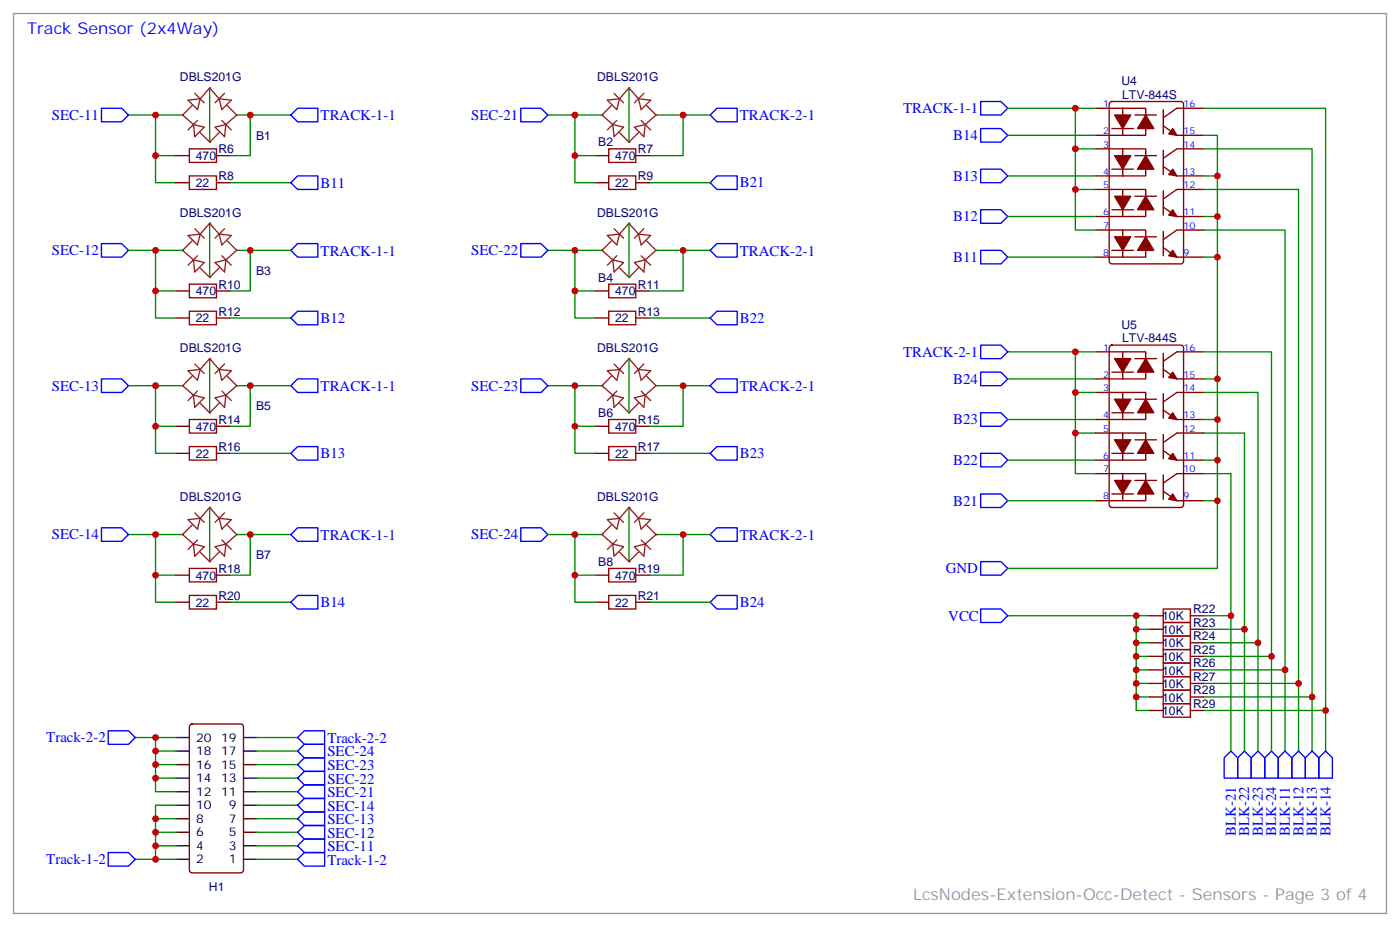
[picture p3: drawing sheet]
<svg xmlns="http://www.w3.org/2000/svg" width="365mm" height="242mm" viewBox="0 0 365 242" stroke-linecap="round" stroke-linejoin="round" font-family="sans-serif">
<path d="M49.6 188.9l.5-.2h12.7a.71 .71 0 0 1 .7 .7l-.1 37.7-.6 .4h-12.7l-.5-.2-.2-.5v-37.4z" fill="none" stroke="#870000" stroke-width=".35"/>
<g fill="none" stroke="#000" stroke-width=".35">
<path d="M45.9 199.3h3.5M45.9 195.8h3.5M45.9 192.3h3.5M63.5 199.3h3.5M63.5 195.8h3.5M63.5 192.3h3.5M45.9 217h3.5M45.9 213.4h3.5M45.9 209.9h3.5M45.9 206.4h3.5M45.9 202.8h3.5M63.5 217h3.5"/>
<path d="M63.5 213.4h3.5M63.5 209.9h3.5M63.5 206.4h3.5M63.5 202.8h3.5M45.9 224h3.5M45.9 220.5h3.5M63.5 224h3.5M63.5 220.5h3.5"/>
</g>
<g fill="none" stroke="#008700" stroke-width=".35">
<path d="M33.5 30h14.1M35.3 192.3h5.3M40.6 199.3h5.3M45.9 192.3h-5.3v3.5M45.9 195.8h-5.3v10.6h5.3M67 192.3h10.6M67 199.3h10.6M67 195.8h10.6M40.6 217h5.3M40.6 213.4h5.3M40.6 202.8h5.3M45.9 209.9h-5.3v10.6h5.3"/>
<path d="M67 217h10.6M67 213.4h10.6M67 202.8h10.6M67 206.4h10.6M67 209.9h10.6M35.3 224h10.6M40.6 220.5v3.5M67 224h10.6M67 220.5h10.6"/>
</g>
<path d="M28.2 190.5h5.3l1.8 1.8-1.8 1.7h-5.3zM79.4 190.5h5.3v3.5h-5.3l-1.8-1.7zM79.4 194h5.3v3.6h-5.3l-1.8-1.8zM79.4 197.6h5.3v3.5h-5.3l-1.8-1.8zM79.4 218.7h5.3v3.5h-5.3l-1.8-1.7zM79.4 201.1h5.3v3.5h-5.3l-1.8-1.8zM79.4 204.6h5.3v3.5h-5.3l-1.8-1.7zM79.4 208.1h5.3v3.6h-5.3l-1.8-1.8zM79.4 211.7h5.3v3.5h-5.3l-1.8-1.8zM79.4 215.2h5.3v3.5h-5.3l-1.8-1.7zM28.2 222.2h5.3l1.8 1.8-1.8 1.8h-5.3zM79.4 222.2h5.3v3.6h-5.3l-1.8-1.8z" fill="none" stroke="#00f" stroke-width=".35"/>
<path d="M49 26.1l3.2-.3-.7 2.8zM50.1 27.5l-2.5 2.5 2.8 2.5M50.4 32.5l2.9 .7-2.5 2.4zM50.8 24.3l2.5 2.5M51.5 31.4l-2.5 2.5M52.2 25.8l2.5-2.9 2.4 2.9M52.2 34.6l2.5 2.4 2.4-2.4M56.1 33.2l2.8-.7-.3 3.1zM57.1 25.8l3.2 .3-2.4 2.5zM57.9 31.4l2.4 2.5M58.6 24.3l-2.5 2.5M59.3 27.5l2.4 2.5-2.8 2.5" fill="none" stroke="#8c2424" stroke-width=".35"/>
<g fill="#8c2424">
<circle cx="47.6" cy="30" r=".18"/>
<circle cx="54.7" cy="22.9" r=".18"/>
<circle cx="61.7" cy="30" r=".18"/>
<circle cx="54.7" cy="37" r=".18"/>
</g>
<path d="M40.6 30v17.6h5.3M54.7 22.9v14.1M61.7 30h14.1M65.3 30v10.6h-5.3M40.6 40.6h5.3M60 47.6h15.8M40.6 65.3v17.6h5.3M40.6 75.8h5.3M61.7 65.3h14.1M60 82.9h15.8" fill="none" stroke="#008700" stroke-width=".35"/>
<path d="M49.4 38.8h7v3.5h-7zM49.4 45.9h7v3.5h-7zM49.4 74.1h7v3.5h-7zM49.4 81.1h7v3.6h-7z" fill="none" stroke="#a10000" stroke-width=".35"/>
<path d="M45.9 47.6h3.5M45.9 40.6h3.5M56.4 47.6h3.6M56.4 40.6h3.6M45.9 75.8h3.5M56.4 75.8h3.6M45.9 82.9h3.5M56.4 82.9h3.6" fill="none" stroke="#870000" stroke-width=".35"/>
<path d="M26.5 28.2h5.2l1.8 1.8-1.8 1.7h-5.2zM75.8 30l1.8-1.8h5.3v3.5h-5.3zM75.8 47.6l1.8-1.7h5.3v3.5h-5.3zM26.5 63.5h5.2l1.8 1.8-1.8 1.7h-5.2zM75.8 65.3l1.8-1.8h5.3v3.5h-5.3zM77.6 81.1h5.3v3.6h-5.3l-1.8-1.8z" fill="none" stroke="#00f" stroke-width=".35"/>
<path d="M50.8 59.6l2.5 2.5M58.6 59.6l-2.5 2.5M49 61.4l3.2-.4-.7 2.9zM50.1 62.8l-2.5 2.5 2.8 2.4M50.4 67.7l2.9 .7-2.5 2.5zM51.5 66.7l-2.5 2.4M52.2 61l2.5-2.8 2.4 2.8M52.2 69.8l2.5 2.5 2.4-2.5M56.1 68.4l2.8-.7-.3 3.2zM57.1 61l3.2 .4-2.4 2.5zM57.9 66.7l2.4 2.4M59.3 62.8l2.4 2.5-2.8 2.4" fill="none" stroke="#8c2424" stroke-width=".35"/>
<g fill="#8c2424">
<circle cx="47.6" cy="65.3" r=".18"/>
<circle cx="54.7" cy="58.2" r=".18"/>
<circle cx="61.7" cy="65.3" r=".18"/>
<circle cx="54.7" cy="72.3" r=".18"/>
</g>
<path d="M33.5 65.3h14.1M54.7 93.5v14.1M40.6 100.5v17.7h5.3M40.6 111.1h5.3M60 118.2h15.8M61.7 100.5h14.1M65.3 100.5v10.6h-5.3" fill="none" stroke="#008700" stroke-width=".35"/>
<path d="M49.4 109.4h7v3.5h-7zM49.4 116.4h7v3.5h-7z" fill="none" stroke="#a10000" stroke-width=".35"/>
<path d="M45.9 111.1h3.5M45.9 118.2h3.5M56.4 111.1h3.6M56.4 118.2h3.6" fill="none" stroke="#870000" stroke-width=".35"/>
<path d="M26.5 98.8h5.2l1.8 1.7-1.8 1.8h-5.2zM75.8 100.5l1.8-1.7h5.3v3.5h-5.3zM75.8 118.2l1.8-1.8h5.3v3.5h-5.3z" fill="none" stroke="#00f" stroke-width=".35"/>
<path d="M49 96.7l3.2-.4-.7 2.8zM50.1 98.1l-2.5 2.4 2.8 2.5M50.8 94.9l2.5 2.5M52.2 96.3l2.5-2.8 2.4 2.8M57.1 96.3l3.2 .4-2.4 2.4zM58.6 94.9l-2.5 2.5M59.3 98.1l2.4 2.4-2.8 2.5M50.4 103l2.9 .7-2.5 2.5zM51.5 102l-2.5 2.4M52.2 105.1l2.5 2.5 2.4-2.5M56.1 103.7l2.8-.7-.3 3.2zM57.9 102l2.4 2.4" fill="none" stroke="#8c2424" stroke-width=".35"/>
<g fill="#8c2424">
<circle cx="47.6" cy="100.5" r=".18"/>
<circle cx="54.7" cy="93.5" r=".18"/>
<circle cx="61.7" cy="100.5" r=".18"/>
<circle cx="54.7" cy="107.6" r=".18"/>
</g>
<path d="M33.5 100.5h14.1M33.5 139.3h14.1" fill="none" stroke="#008700" stroke-width=".35"/>
<path d="M49 135.5l3.2-.4-.7 2.8zM50.1 136.9l-2.5 2.4 2.8 2.5M50.8 133.7l2.5 2.5M52.2 135.1l2.5-2.8 2.4 2.8M57.1 135.1l3.2 .4-2.4 2.4zM58.6 133.7l-2.5 2.5M59.3 136.9l2.4 2.4-2.8 2.5M50.4 141.8l2.9 .7-2.5 2.5zM51.5 140.8l-2.5 2.4M52.2 143.9l2.5 2.5 2.4-2.5M56.1 142.5l2.8-.7-.3 3.2zM57.9 140.8l2.4 2.4" fill="none" stroke="#8c2424" stroke-width=".35"/>
<g fill="#8c2424">
<circle cx="47.6" cy="139.3" r=".18"/>
<circle cx="54.7" cy="132.3" r=".18"/>
<circle cx="61.7" cy="139.3" r=".18"/>
<circle cx="54.7" cy="146.4" r=".18"/>
</g>
<path d="M40.6 139.3v17.7h5.3M54.7 132.3v14.1M61.7 139.3h14.1M65.3 139.3v10.6h-5.3M149.9 139.3v17.7h5.3M164 132.3v14.1M171.1 139.3h14.1M178.2 139.3v10.6h-8.9M40.6 149.9h5.3M60 157h15.8M149.9 149.9h5.3M169.3 157h15.9" fill="none" stroke="#008700" stroke-width=".35"/>
<path d="M49.4 155.2h7v3.5h-7zM49.4 148.2h7v3.5h-7zM158.7 148.2h7.1v3.5h-7.1zM158.7 155.2h7.1v3.5h-7.1z" fill="none" stroke="#a10000" stroke-width=".35"/>
<path d="M45.9 157h3.5M45.9 149.9h3.5M56.4 157h3.6M56.4 149.9h3.6M155.2 157h3.5M155.2 149.9h3.5M165.8 157h3.5M165.8 149.9h3.5" fill="none" stroke="#870000" stroke-width=".35"/>
<path d="M26.5 137.6h5.2l1.8 1.7-1.8 1.8h-5.2zM75.8 139.3l1.8-1.7h5.3v3.5h-5.3zM135.8 137.6h5.3l1.8 1.7-1.8 1.8h-5.3zM185.2 139.3l1.8-1.7h5.3v3.5h-5.3zM75.8 157l1.8-1.8h5.3v3.5h-5.3zM185.2 157l1.8-1.8h5.3v3.5h-5.3z" fill="none" stroke="#00f" stroke-width=".35"/>
<path d="M158.4 135.5l3.2-.4-.7 2.8zM159.5 136.9l-2.5 2.4 2.8 2.5M160.2 133.7l2.4 2.5M161.6 135.1l2.4-2.8 2.5 2.8M166.5 135.1l3.2 .4-2.5 2.4zM167.9 133.7l-2.4 2.5M168.6 136.9l2.5 2.4-2.8 2.5M159.8 141.8l2.8 .7-2.4 2.5zM160.9 140.8l-2.5 2.4M161.6 143.9l2.4 2.5 2.5-2.5M165.5 142.5l2.8-.7-.4 3.2zM167.2 140.8l2.5 2.4" fill="none" stroke="#8c2424" stroke-width=".35"/>
<g fill="#8c2424">
<circle cx="171.1" cy="139.3" r=".18"/>
<circle cx="164" cy="132.3" r=".18"/>
<circle cx="157" cy="139.3" r=".18"/>
<circle cx="164" cy="146.4" r=".18"/>
</g>
<path d="M142.9 100.5h14.1M142.9 139.3h14.1" fill="none" stroke="#008700" stroke-width=".35"/>
<path d="M158.4 96.7l3.2-.4-.7 2.8zM159.5 98.1l-2.5 2.4 2.8 2.5M160.2 94.9l2.4 2.5M161.6 96.3l2.4-2.8 2.5 2.8M166.5 96.3l3.2 .4-2.5 2.4zM167.9 94.9l-2.4 2.5M168.6 98.1l2.5 2.4-2.8 2.5M159.8 103l2.8 .7-2.4 2.5zM160.9 102l-2.5 2.4M161.6 105.1l2.4 2.5 2.5-2.5M165.5 103.7l2.8-.7-.4 3.2zM167.2 102l2.5 2.4" fill="none" stroke="#8c2424" stroke-width=".35"/>
<g fill="#8c2424">
<circle cx="171.1" cy="100.5" r=".18"/>
<circle cx="164" cy="93.5" r=".18"/>
<circle cx="157" cy="100.5" r=".18"/>
<circle cx="164" cy="107.6" r=".18"/>
</g>
<path d="M142.9 65.3h14.1M164 93.5v14.1M149.9 100.5v17.7h5.3M149.9 111.1h5.3M169.3 118.2h15.9M171.1 100.5h14.1M178.2 100.5v10.6h-8.9" fill="none" stroke="#008700" stroke-width=".35"/>
<path d="M158.7 116.4h7.1v3.5h-7.1zM158.7 109.4h7.1v3.5h-7.1z" fill="none" stroke="#a10000" stroke-width=".35"/>
<path d="M155.2 118.2h3.5M155.2 111.1h3.5M165.8 118.2h3.5M165.8 111.1h3.5" fill="none" stroke="#870000" stroke-width=".35"/>
<path d="M135.8 98.8h5.3l1.8 1.7-1.8 1.8h-5.3zM187 98.8h5.3v3.5h-5.3l-1.8-1.8zM185.2 118.2l1.8-1.8h5.3v3.5h-5.3z" fill="none" stroke="#00f" stroke-width=".35"/>
<path d="M160.2 59.6l2.4 2.5M167.9 59.6l-2.4 2.5M158.4 61.4l3.2-.4-.7 2.9zM159.5 62.8l-2.5 2.5 2.8 2.4M159.8 67.7l2.8 .7-2.4 2.5zM160.9 66.7l-2.5 2.4M161.6 61l2.4-2.8 2.5 2.8M161.6 69.8l2.4 2.5 2.5-2.5M165.5 68.4l2.8-.7-.4 3.2zM166.5 61l3.2 .4-2.5 2.5zM167.2 66.7l2.5 2.4M168.6 62.8l2.5 2.5-2.8 2.4" fill="none" stroke="#8c2424" stroke-width=".35"/>
<g fill="#8c2424">
<circle cx="171.1" cy="65.3" r=".18"/>
<circle cx="164" cy="58.2" r=".18"/>
<circle cx="157" cy="65.3" r=".18"/>
<circle cx="164" cy="72.3" r=".18"/>
</g>
<g fill="none" stroke="#008700" stroke-width=".35">
<path d="M149.9 30v17.6h5.3M164 22.9v14.1M171.1 30h14.1M178.2 30v10.6h-8.9M262.8 28.2h17.7M280.5 38.8v21.2h5.3M285.8 28.2h-5.3v10.6h5.3M149.9 40.6h5.3M164 58.2v14.1M169.3 47.6h15.9M262.8 56.4h23M280.5 49.4h5.3"/>
<path d="M149.9 65.3v17.6h5.3M149.9 75.8h5.3M171.1 65.3h14.1M178.2 65.3v10.5h-8.9M262.8 67h23M317.5 67v63.5h-3.5M169.3 82.9h15.9M262.8 98.8h23M262.8 91.7h23M280.5 91.7v10.6h5.3M314 91.7h17.6v104.1M314 98.8h3.5"/>
<path d="M262.8 119.9h23M262.8 109.4h23M280.5 102.3v21.2h5.3M280.5 112.9h5.3M314 112.9h10.6v82.9M314 102.3h14.1v93.5M314 119.9h3.5M314 109.4h3.5M262.8 130.5h23M314 123.5h7v72.3M317.5 130.5v17.7h-54.7M262.8 160.5h33.5"/>
<path d="M296.3 178.2h3.6M296.3 174.6h3.6M296.3 171.1h3.6M296.3 167.6h3.6M296.3 164h3.6M299.9 160.5h-3.6v24.7h3.6M314 160.5h7M314 178.2h24.7M314 174.6h21.1M314 171.1h17.6M314 167.6h14.1M314 164h10.6"/>
<path d="M296.3 181.7h3.6M314 185.2h31.7M314 181.7h28.2"/>
</g>
<path d="M158.7 38.8h7.1v3.5h-7.1zM158.7 45.9h7.1v3.5h-7.1zM158.7 74.1h7.1v3.5h-7.1zM158.7 81.1h7.1v3.6h-7.1zM303.4 158.7h7v3.6h-7zM303.4 169.3h7v3.6h-7zM303.4 165.8h7v3.5h-7zM303.4 162.3h7v3.5h-7zM303.4 179.9h7v3.5h-7zM303.4 176.4h7v3.5h-7zM303.4 172.9h7v3.5h-7zM303.4 183.4h7v3.6h-7z" fill="none" stroke="#a10000" stroke-width=".35"/>
<g fill="none" stroke="#870000" stroke-width=".35">
<path d="M285.8 38.8h7M285.8 28.2h7M285.8 35.3h7M289.5 26.7l.5-.2h18a.71 .71 0 0 1 .7 .7l-.1 41.2-.6 .4h-18l-.5-.2-.2-.5v-40.9zM290 33.5h5.6M292.8 28.2h6v7.1h-6M292.8 38.8h6v7.1h-6M292.8 28.2v7.1M292.8 38.8v7.1M296 30h5.6M303.4 28.6v6.3M303.4 39.2v6.3"/>
<path d="M303.4 32.8l3.5 2.5h7.1M314 38.8h-7.1l-3.5 2.5M314 28.2h-7.1l-3.5 2.5M155.2 40.6h3.5M155.2 47.6h3.5M165.8 40.6h3.5M165.8 47.6h3.5M285.8 60h7M285.8 49.4h7M285.8 56.4h7M285.8 45.9h7M290 44.1h5.6"/>
<path d="M290 54.7h5.6M292.8 49.4h6v7h-6M292.8 60h6v7h-6M292.8 49.4v7M292.8 60v7M296 40.6h5.6M296 51.2h5.6M303.4 49.7v6.4M303.4 54l3.5 2.4h7.1M303.4 43.4l3.5 2.5h7.1M314 60h-7.1l-3.5 2.4M314 49.4h-7.1l-3.5 2.5"/>
<path d="M155.2 75.8h3.5M165.8 75.8h3.5M285.8 67h7M290 65.3h5.6M296 61.7h5.6M303.4 60.3v6.4M303.4 64.6l3.5 2.4h7.1M155.2 82.9h3.5M165.8 82.9h3.5M285.8 91.7h7M285.8 98.8h7M289.5 90.2l.5-.2h18a.71 .71 0 0 1 .7 .7l-.1 41.2-.6 .4h-18l-.5-.2-.2-.5v-40.9z"/>
<path d="M290 97h5.6M292.8 91.7h6v7.1h-6M292.8 91.7v7.1M296 93.5h5.6M303.4 92.1v6.3M303.4 96.3l3.5 2.5h7.1M314 91.7h-7.1l-3.5 2.5M285.8 112.9h7M285.8 119.9h7M285.8 102.3h7M285.8 109.4h7M290 107.6h5.6"/>
<path d="M290 118.2h5.6M292.8 102.3h6v7.1h-6M292.8 112.9h6v7h-6M292.8 102.3v7.1M292.8 112.9v7M296 104.1h5.6M296 114.7h5.6M303.4 102.7v6.3M303.4 113.2v6.4M303.4 117.5l3.5 2.4h7.1M303.4 106.9l3.5 2.5h7.1M314 112.9h-7.1l-3.5 2.5"/>
<path d="M314 102.3h-7.1l-3.5 2.5M285.8 123.5h7M285.8 130.5h7M290 128.8h5.6M292.8 123.5h6v7h-6M292.8 123.5v7M296 125.2h5.6M303.4 123.8v6.4M303.4 128.1l3.5 2.4h7.1M314 123.5h-7.1l-3.5 2.4M299.9 171.1h3.5M299.9 167.6h3.5"/>
<path d="M299.9 164h3.5M299.9 160.5h3.5M299.9 178.2h3.5M299.9 174.6h3.5M310.4 171.1h3.6M310.4 167.6h3.6M310.4 164h3.6M310.4 160.5h3.6M310.4 178.2h3.6M310.4 174.6h3.6M299.9 185.2h3.5M299.9 181.7h3.5"/>
<path d="M310.4 185.2h3.6M310.4 181.7h3.6"/>
</g>
<g fill="none" stroke="#00f" stroke-width=".35">
<path d="M135.8 28.2h5.3l1.8 1.8-1.8 1.7h-5.3zM185.2 30l1.8-1.8h5.3v3.5h-5.3zM255.8 33.5h5.3l1.7 1.8-1.7 1.7h-5.3zM255.8 26.5h5.3l1.7 1.7-1.7 1.8h-5.3zM185.2 47.6l1.8-1.7h5.3v3.5h-5.3zM255.8 44.1h5.3l1.7 1.8-1.7 1.7h-5.3zM255.8 54.7h5.3l1.7 1.7-1.7 1.8h-5.3zM135.8 63.5h5.3l1.8 1.8-1.8 1.7h-5.3zM185.2 65.3l1.8-1.8h5.3v3.5h-5.3zM255.8 65.3h5.3l1.7 1.7-1.7 1.8h-5.3zM185.2 82.9l1.8-1.8h5.3v3.6h-5.3zM255.8 97h5.3l1.7 1.8-1.7 1.7h-5.3z"/>
<path d="M255.8 90h5.3l1.7 1.7-1.7 1.8h-5.3zM255.8 118.2h5.3l1.7 1.7-1.7 1.8h-5.3zM255.8 107.6h5.3l1.7 1.8-1.7 1.7h-5.3zM255.8 128.8h5.3l1.7 1.7-1.7 1.8h-5.3zM255.8 158.7h5.3l1.7 1.8-1.7 1.8h-5.3zM255.8 146.4h5.3l1.7 1.8-1.7 1.7h-5.3zM319.3 197.6l1.7-1.8 1.8 1.8v5.2h-3.5zM322.8 197.6l1.8-1.8 1.7 1.8v5.2h-3.5zM326.3 197.6l1.8-1.8 1.7 1.8v5.2h-3.5zM329.8 197.6l1.8-1.8 1.8 1.8v5.2h-3.6z"/>
</g>
<g fill="#870000" stroke="#870000" stroke-width=".35">
<path d="M298.8 93.5l2.1 3.5h-4.2z"/>
<path d="M305.9 128.8l1 1.7-2.1-.3z"/>
<path d="M305.9 118.2l1 1.7-2.1-.3z"/>
<path d="M305.9 107.6l1 1.8-2.1-.4z"/>
<path d="M305.9 97l1 1.8-2.1-.4z"/>
<path d="M290.7 93.5h4.2l-2.1 3.5z"/>
<path d="M290.7 104.1h4.2l-2.1 3.5z"/>
<path d="M298.8 104.1l2.1 3.5h-4.2z"/>
<path d="M290.7 114.7h4.2l-2.1 3.5z"/>
<path d="M298.8 114.7l2.1 3.5h-4.2z"/>
<path d="M290.7 125.2h4.2l-2.1 3.6z"/>
<path d="M298.8 125.2l2.1 3.6h-4.2z"/>
<path d="M298.8 30l2.1 3.5h-4.2z"/>
<path d="M305.9 65.3l1 1.7-2.1-.3z"/>
<path d="M305.9 54.7l1 1.7-2.1-.3z"/>
<path d="M305.9 44.1l1 1.8-2.1-.4z"/>
<path d="M305.9 33.5l1 1.8-2.1-.4z"/>
<path d="M290.7 30h4.2l-2.1 3.5z"/>
<path d="M290.7 40.6h4.2l-2.1 3.5z"/>
<path d="M298.8 40.6l2.1 3.5h-4.2z"/>
<path d="M290.7 51.2h4.2l-2.1 3.5z"/>
<path d="M298.8 51.2l2.1 3.5h-4.2z"/>
<path d="M290.7 61.7h4.2l-2.1 3.6z"/>
<path d="M298.8 61.7l2.1 3.6h-4.2z"/>
</g>
<path d="M158.4 26.1l3.2-.3-.7 2.8zM159.5 27.5l-2.5 2.5 2.8 2.5M159.8 32.5l2.8 .7-2.4 2.4zM160.2 24.3l2.4 2.5M160.9 31.4l-2.5 2.5M161.6 25.8l2.4-2.9 2.5 2.9M161.6 34.6l2.4 2.4 2.5-2.4M165.5 33.2l2.8-.7-.4 3.1zM166.5 25.8l3.2 .3-2.5 2.5zM167.2 31.4l2.5 2.5M167.9 24.3l-2.4 2.5M168.6 27.5l2.5 2.5-2.8 2.5" fill="none" stroke="#8c2424" stroke-width=".35"/>
<g fill="#8c2424">
<circle cx="171.1" cy="30" r=".18"/>
<circle cx="164" cy="22.9" r=".18"/>
<circle cx="157" cy="30" r=".18"/>
<circle cx="164" cy="37" r=".18"/>
</g>
<path d="M142.9 30h14.1M262.8 35.3h23M314 28.2h31.7v167.6M314 38.8h28.2v157M314 35.3h3.5v31.7h-3.5M54.7 58.2v14.1M262.8 45.9h23M314 60h21.1v135.8M314 49.4h24.7v146.4M314 45.9h3.5M314 56.4h3.5M65.3 65.3v10.5h-5.3" fill="none" stroke="#008700" stroke-width=".35"/>
<path d="M333.4 197.6l1.7-1.8 1.8 1.8v5.2h-3.5zM336.9 197.6l1.8-1.8 1.7 1.8v5.2h-3.5zM340.4 197.6l1.8-1.8 1.8 1.8v5.2h-3.6zM344 197.6l1.7-1.8 1.8 1.8v5.2h-3.5z" fill="none" stroke="#00f" stroke-width=".35"/>
<path d="M3.5 3.5h358.1v234.6h-358.1z" fill="none" stroke="#999" stroke-width=".35"/>
<g fill="#c00">
<circle cx="40.6" cy="224" r=".88"/>
<circle cx="40.6" cy="220.5" r=".88"/>
<circle cx="40.6" cy="217" r=".88"/>
<circle cx="40.6" cy="213.4" r=".88"/>
<circle cx="40.6" cy="192.3" r=".88"/>
<circle cx="40.6" cy="195.8" r=".88"/>
<circle cx="40.6" cy="202.8" r=".88"/>
<circle cx="40.6" cy="199.3" r=".88"/>
<circle cx="40.6" cy="30" r=".88"/>
<circle cx="40.6" cy="40.6" r=".88"/>
<circle cx="40.6" cy="75.8" r=".88"/>
<circle cx="40.6" cy="65.3" r=".88"/>
<circle cx="40.6" cy="111.1" r=".88"/>
<circle cx="40.6" cy="100.5" r=".88"/>
<circle cx="40.6" cy="139.3" r=".88"/>
<circle cx="40.6" cy="149.9" r=".88"/>
<circle cx="178.2" cy="139.3" r=".88"/>
<circle cx="149.9" cy="149.9" r=".88"/>
<circle cx="149.9" cy="139.3" r=".88"/>
<circle cx="149.9" cy="100.5" r=".88"/>
<circle cx="149.9" cy="111.1" r=".88"/>
<circle cx="178.2" cy="100.5" r=".88"/>
<circle cx="149.9" cy="65.3" r=".88"/>
<circle cx="149.9" cy="75.8" r=".88"/>
<circle cx="178.2" cy="65.3" r=".88"/>
<circle cx="178.2" cy="30" r=".88"/>
<circle cx="149.9" cy="40.6" r=".88"/>
<circle cx="149.9" cy="30" r=".88"/>
<circle cx="280.5" cy="112.9" r=".88"/>
<circle cx="280.5" cy="49.4" r=".88"/>
<circle cx="280.5" cy="102.3" r=".88"/>
<circle cx="280.5" cy="38.8" r=".88"/>
<circle cx="296.3" cy="160.5" r=".88"/>
<circle cx="317.5" cy="130.5" r=".88"/>
<circle cx="317.5" cy="67" r=".88"/>
<circle cx="317.5" cy="45.9" r=".88"/>
<circle cx="317.5" cy="56.4" r=".88"/>
<circle cx="280.5" cy="91.7" r=".88"/>
<circle cx="280.5" cy="28.2" r=".88"/>
<circle cx="345.7" cy="185.2" r=".88"/>
<circle cx="342.2" cy="181.7" r=".88"/>
<circle cx="338.7" cy="178.2" r=".88"/>
<circle cx="335.1" cy="174.6" r=".88"/>
<circle cx="331.6" cy="171.1" r=".88"/>
<circle cx="328.1" cy="167.6" r=".88"/>
<circle cx="324.6" cy="164" r=".88"/>
<circle cx="296.3" cy="174.6" r=".88"/>
<circle cx="296.3" cy="178.2" r=".88"/>
<circle cx="296.3" cy="181.7" r=".88"/>
<circle cx="296.3" cy="171.1" r=".88"/>
<circle cx="296.3" cy="167.6" r=".88"/>
<circle cx="296.3" cy="164" r=".88"/>
<circle cx="321" cy="160.5" r=".88"/>
<circle cx="317.5" cy="119.9" r=".88"/>
<circle cx="317.5" cy="109.4" r=".88"/>
<circle cx="317.5" cy="98.8" r=".88"/>
<circle cx="65.3" cy="30" r=".88"/>
<circle cx="65.3" cy="65.3" r=".88"/>
<circle cx="65.3" cy="100.5" r=".88"/>
<circle cx="65.3" cy="139.3" r=".88"/>
</g>
<text font-size="4.2" fill="#00f" x="7.1" y="8.8">Track Sensor (2x4Way)</text>
<text font-size="4.2" fill="#999" x="238.1" y="234.6">LcsNodes-Extension-Occ-Detect - Sensors - Page 3 of 4</text>
<g font-size="3.9" fill="#00f">
<text x="235.5" y="29.5">TRACK-1-1</text>
<text x="13.5" y="31.2">SEC-11</text>
<text x="83.6" y="31.4">TRACK-1-1</text>
<text x="122.9" y="31.3">SEC-21</text>
<text x="193" y="31.4">TRACK-2-1</text>
<text x="248.6" y="36.6">B14</text>
<text x="248.6" y="47.1">B13</text>
<text x="83.6" y="48.9">B11</text>
<text x="193" y="48.8">B21</text>
<text x="248.6" y="57.7">B12</text>
<text x="13.5" y="66.5">SEC-12</text>
<text x="83.6" y="66.7">TRACK-1-1</text>
<text x="122.9" y="66.5">SEC-22</text>
<text x="193" y="66.7">TRACK-2-1</text>
<text x="248.6" y="68.3">B11</text>
<text x="83.6" y="84.2">B12</text>
<text x="193" y="84.2">B22</text>
<text x="235.5" y="93">TRACK-2-1</text>
<text x="13.5" y="101.8">SEC-13</text>
<text x="83.6" y="101.9">TRACK-1-1</text>
<text x="122.9" y="101.8">SEC-23</text>
<text x="193" y="101.9">TRACK-2-1</text>
<text x="248.6" y="100">B24</text>
<text x="248.6" y="110.6">B23</text>
<text x="83.6" y="119.5">B13</text>
<text x="193" y="119.5">B23</text>
<text x="248.6" y="121.2">B22</text>
<text x="248.6" y="131.8">B21</text>
<text x="13.5" y="140.6">SEC-14</text>
<text x="83.6" y="140.7">TRACK-1-1</text>
<text x="122.9" y="140.6">SEC-24</text>
<text x="193" y="140.7">TRACK-2-1</text>
<text x="246.7" y="149.4">GND</text>
<text x="83.6" y="158.3">B14</text>
<text x="193" y="158.3">B24</text>
<text x="247.3" y="161.8">VCC</text>
<text x="12.1" y="193.5">Track-2-2</text>
<text x="85.4" y="193.7">Track-2-2</text>
<text x="85.4" y="197.2">SEC-24</text>
<text x="85.4" y="200.7">SEC-23</text>
<text x="85.4" y="204.2">SEC-22</text>
<text x="85.4" y="207.8">SEC-21</text>
<text x="85.4" y="211.3">SEC-14</text>
<text x="85.4" y="214.8">SEC-13</text>
<text x="85.4" y="221.9">SEC-11</text>
<text x="85.4" y="218.4">SEC-12</text>
<text x="322.3" y="217.9" transform="rotate(-90 322.3 217.9)">BLK-21</text>
<text x="325.8" y="217.9" transform="rotate(-90 325.8 217.9)">BLK-22</text>
<text x="329.3" y="217.9" transform="rotate(-90 329.3 217.9)">BLK-23</text>
<text x="332.9" y="217.9" transform="rotate(-90 332.9 217.9)">BLK-24</text>
<text x="336.4" y="217.9" transform="rotate(-90 336.4 217.9)">BLK-11</text>
<text x="339.9" y="217.9" transform="rotate(-90 339.9 217.9)">BLK-12</text>
<text x="343.4" y="217.9" transform="rotate(-90 343.4 217.9)">BLK-13</text>
<text x="347" y="217.9" transform="rotate(-90 347 217.9)">BLK-14</text>
<text x="12.1" y="225.3">Track-1-2</text>
<text x="85.4" y="225.4">Track-1-2</text>
</g>
<g font-size="3.2" fill="#000080">
<text x="46.9" y="21.2">DBLS201G</text>
<text x="155.7" y="21.2">DBLS201G</text>
<text x="292.5" y="22.2">U4</text>
<text x="292.7" y="25.8">LTV-844S</text>
<text x="51.1" y="41.7">470</text>
<text x="57" y="39.9">R6</text>
<text x="66.8" y="36.4">B1</text>
<text x="156" y="38.2">B2</text>
<text x="160.4" y="41.7">470</text>
<text x="166.3" y="39.9">R7</text>
<text x="57" y="47">R8</text>
<text x="166.3" y="47">R9</text>
<text x="51.1" y="48.8">22</text>
<text x="160.4" y="48.8">22</text>
<text x="46.9" y="56.4">DBLS201G</text>
<text x="155.7" y="56.4">DBLS201G</text>
<text x="66.8" y="71.7">B3</text>
<text x="51.1" y="77">470</text>
<text x="57" y="75.2">R10</text>
<text x="156" y="73.5">B4</text>
<text x="160.4" y="77">470</text>
<text x="166.3" y="75.2">R11</text>
<text x="57" y="82.3">R12</text>
<text x="166.3" y="82.3">R13</text>
<text x="51.1" y="84">22</text>
<text x="160.4" y="84">22</text>
<text x="292.5" y="85.7">U5</text>
<text x="292.7" y="89.3">LTV-844S</text>
<text x="46.9" y="91.7">DBLS201G</text>
<text x="155.7" y="91.7">DBLS201G</text>
<text x="66.8" y="107">B5</text>
<text x="51.1" y="112.3">470</text>
<text x="57" y="110.5">R14</text>
<text x="156" y="108.7">B6</text>
<text x="160.4" y="112.3">470</text>
<text x="166.3" y="110.5">R15</text>
<text x="51.1" y="119.3">22</text>
<text x="57" y="117.6">R16</text>
<text x="160.4" y="119.3">22</text>
<text x="166.3" y="117.6">R17</text>
<text x="46.9" y="130.5">DBLS201G</text>
<text x="155.7" y="130.5">DBLS201G</text>
<text x="57" y="149.3">R18</text>
<text x="66.8" y="145.8">B7</text>
<text x="156" y="147.5">B8</text>
<text x="166.3" y="149.3">R19</text>
<text x="51.1" y="151.1">470</text>
<text x="160.4" y="151.1">470</text>
<text x="51.1" y="158.1">22</text>
<text x="57" y="156.4">R20</text>
<text x="160.4" y="158.1">22</text>
<text x="166.3" y="156.4">R21</text>
<text x="303.1" y="161.7">10K</text>
<text x="311.2" y="159.9">R22</text>
<text x="303.1" y="165.3">10K</text>
<text x="311.2" y="166.9">R24</text>
<text x="311.2" y="163.4">R23</text>
<text x="303.1" y="172.3">10K</text>
<text x="303.1" y="168.8">10K</text>
<text x="311.2" y="170.4">R25</text>
<text x="311.2" y="174">R26</text>
<text x="303.1" y="179.4">10K</text>
<text x="303.1" y="175.8">10K</text>
<text x="311.2" y="177.5">R27</text>
<text x="303.1" y="182.9">10K</text>
<text x="311.2" y="184.5">R29</text>
<text x="311.2" y="181">R28</text>
<text x="303.1" y="186.4">10K</text>
<text x="54.5" y="232.4">H1</text>
</g>
<g font-size="3.2">
<text x="51.2" y="196.8">18</text>
<text x="51.2" y="193.3">20</text>
<text x="57.7" y="196.8">17</text>
<text x="57.7" y="193.3">19</text>
<text x="51.2" y="203.9">14</text>
<text x="51.2" y="200.4">16</text>
<text x="57.7" y="203.9">13</text>
<text x="57.7" y="200.4">15</text>
<text x="51.2" y="207.4">12</text>
<text x="57.7" y="207.4">11</text>
<text x="51.2" y="214.5">8</text>
<text x="51.2" y="211">10</text>
<text x="59.7" y="214.5">7</text>
<text x="59.7" y="211">9</text>
<text x="51.2" y="221.5">4</text>
<text x="51.2" y="218">6</text>
<text x="59.7" y="221.5">3</text>
<text x="59.7" y="218">5</text>
<text x="51.2" y="225.1">2</text>
<text x="59.7" y="225.1">1</text>
</g>
<g font-size="2.5" fill="#00f">
<text x="287.7" y="27.9">1</text>
<text x="308.7" y="27.9">16</text>
<text x="287.7" y="34.9">2</text>
<text x="308.7" y="34.9">15</text>
<text x="287.7" y="38.5">3</text>
<text x="308.7" y="38.5">14</text>
<text x="287.7" y="45.5">4</text>
<text x="308.7" y="45.5">13</text>
<text x="287.7" y="49">5</text>
<text x="308.7" y="49">12</text>
<text x="287.7" y="59.6">7</text>
<text x="287.7" y="56.1">6</text>
<text x="308.7" y="59.6">10</text>
<text x="308.7" y="56.1">11</text>
<text x="287.7" y="66.7">8</text>
<text x="308.7" y="66.7">9</text>
<text x="287.7" y="91.4">1</text>
<text x="308.7" y="91.4">16</text>
<text x="287.7" y="102">3</text>
<text x="287.7" y="98.4">2</text>
<text x="308.7" y="102">14</text>
<text x="308.7" y="98.4">15</text>
<text x="287.7" y="112.5">5</text>
<text x="287.7" y="109">4</text>
<text x="308.7" y="112.5">12</text>
<text x="308.7" y="109">13</text>
<text x="287.7" y="119.6">6</text>
<text x="308.7" y="119.6">11</text>
<text x="287.7" y="123.1">7</text>
<text x="308.7" y="123.1">10</text>
<text x="287.7" y="130.2">8</text>
<text x="308.7" y="130.2">9</text>
</g>
</svg>
